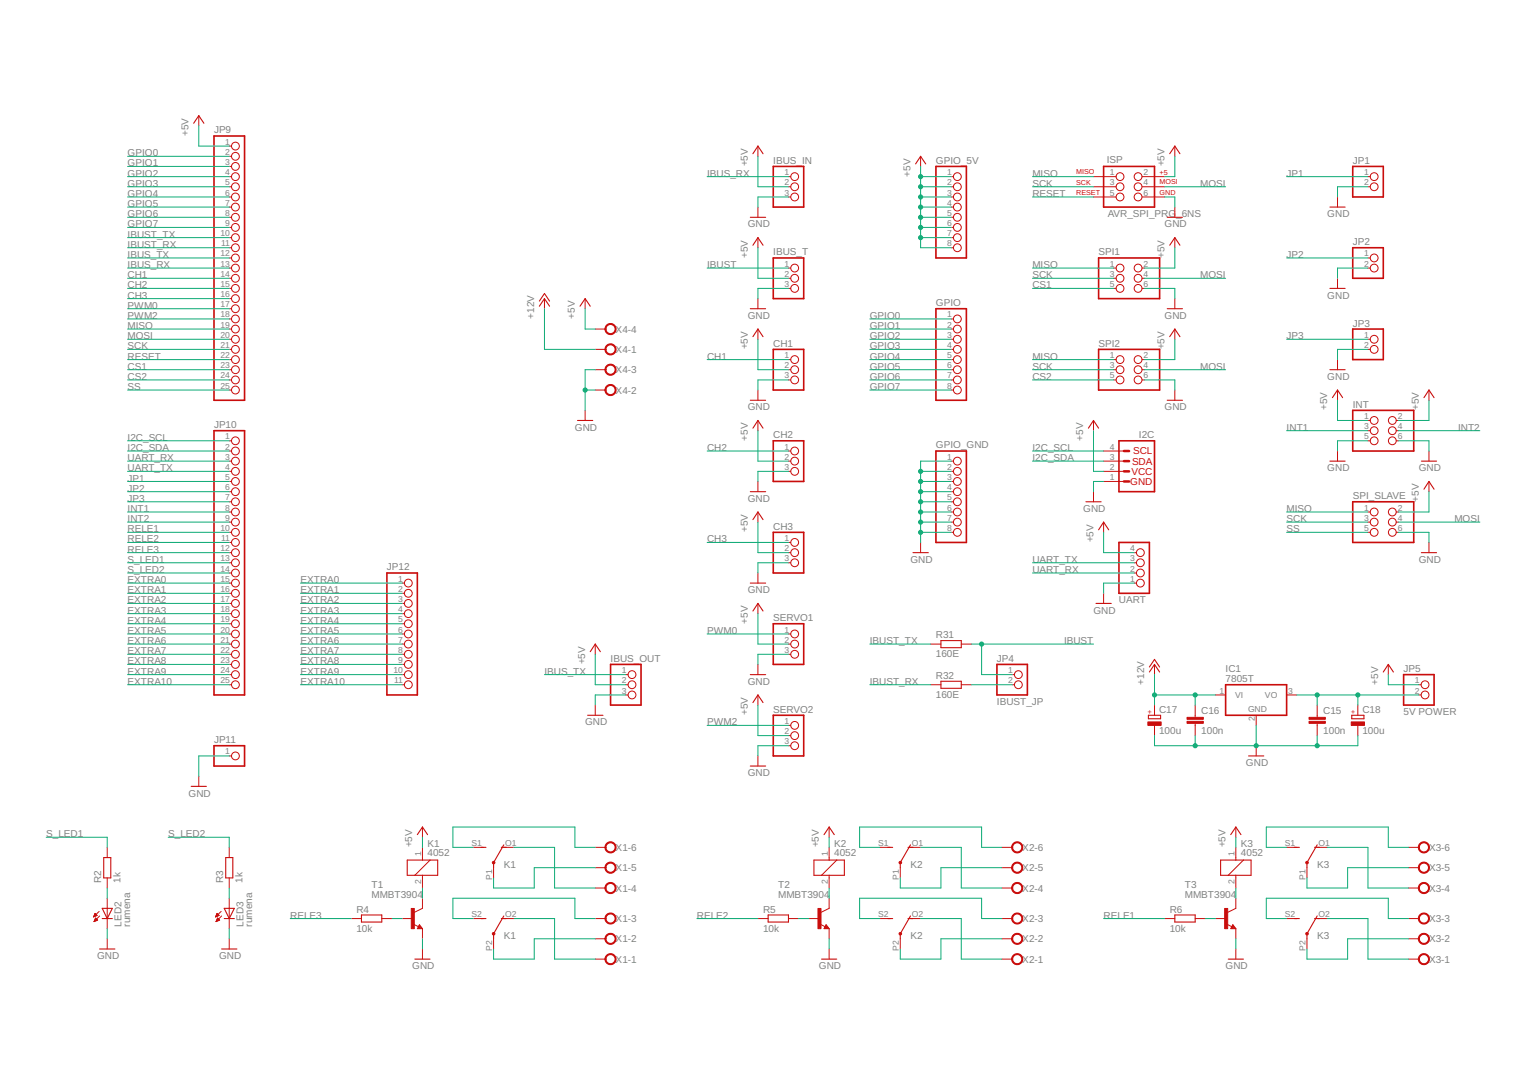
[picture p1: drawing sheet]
<svg xmlns="http://www.w3.org/2000/svg" width="297mm" height="210mm" viewBox="0 0 297 210" stroke-linecap="round" stroke-linejoin="round" font-family="sans-serif">
<g fill="none" stroke="#c90d0c" stroke-width=".32">
<path d="M41.7 26.5h5.9v51.4h-5.9zM150.5 32.4h5.9v7.9h-5.9zM182.2 32.4h5.9v17.8h-5.9zM214.8 32.4h9.9v7.9h-9.9zM263.3 32.4h6v6h-6zM150.5 50.2h5.9v7.9h-5.9zM213.8 50.2h11.9v7.9h-11.9zM263.3 48.2h6v6h-6zM150.5 68h5.9v7.9h-5.9zM182.2 60.1h5.9v17.8h-5.9zM213.8 68h11.9v7.9h-11.9zM263.3 64.1h6v5.9h-6z"/>
<path d="M263.3 79.9h11.9v7.9h-11.9zM41.7 83.9h5.9v51.4h-5.9zM150.5 85.8h5.9v7.9h-5.9zM182.2 87.8h5.9v17.8h-5.9zM217.8 85.8h6.9v9.9h-6.9zM263.3 97.7h11.9v7.9h-11.9zM75.3 111.6h5.9v23.7h-5.9zM150.5 103.7h5.9v7.9h-5.9zM217.8 105.6h5.9v9.9h-5.9zM118.9 129.4h5.9v7.9h-5.9zM150.5 121.5h5.9v7.9h-5.9zM150.5 139.3h5.9v7.9h-5.9z"/>
<path d="M194.1 129.4h5.9v5.9h-5.9zM238.6 133.3h11.8v6h-11.8zM273.2 131.4h5.9v5.9h-5.9zM41.7 145.2h5.9v4h-5.9z"/>
</g>
<g fill="none" stroke="#c90d0c" stroke-width=".19">
<path d="M38.7 22.5v2M44.6 34.4h.5M44.6 36.4h.5M44.6 38.4h.5M44.6 28.4h.5M44.6 30.4h.5M44.6 32.4h.5M147.5 28.4v2M153.5 34.4h.4M153.5 36.4h.4M153.5 38.4h.4M179.2 30.4v2"/>
<path d="M185.1 34.4h.5M185.1 36.4h.5M185.1 38.4h.5M212.9 34.4h4.3M212.9 36.4h4.3M212.9 38.4h4.3M222.3 34.4h4.4M222.3 36.4h4.4M222.3 38.4h4.4M228.7 28.4v2M260.3 38.4v1.9M266.3 34.4h.4"/>
<path d="M266.3 36.4h.4M44.6 52.2h.5M44.6 54.2h.5M44.6 56.2h.5M44.6 50.2h.5M44.6 40.3h.5M44.6 42.3h.5M44.6 44.3h.5M44.6 46.3h.5M44.6 48.2h.5M44.6 58.1h.5M106 58.1v2"/>
<path d="M113.9 58.1v2M147.5 40.3v2M147.5 46.3v1.9M147.5 58.1v2M153.5 52.2h.4M153.5 54.2h.4M153.5 56.2h.4M185.1 40.3h.5M185.1 42.3h.5M185.1 44.3h.5M185.1 46.3h.5M185.1 48.2h.5"/>
<path d="M216.8 52.2h.4M216.8 54.2h.4M216.8 56.2h.4M222.3 52.2h.4M222.3 54.2h.4M222.3 56.2h.4M228.7 40.3v2M228.7 46.3v1.9M228.7 58.1v2M260.3 54.2v2M266.3 52.2h.4M266.3 50.2h.4"/>
<path d="M44.6 70h.5M44.6 72h.5M44.6 74h.5M44.6 66.1h.5M44.6 68h.5M44.6 62.1h.5M44.6 64.1h.5M44.6 75.9h.5M44.6 60.1h.5M113.9 79.9v2M115.9 72h2M115.9 68h2"/>
<path d="M115.9 64.1h2M115.9 75.9h2M147.5 64.1v2M147.5 75.9v2M153.5 70h.4M153.5 72h.4M153.5 74h.4M185.1 70h.5M185.1 72h.5M185.1 74h.5M185.1 66.1h.5M185.1 68h.5"/>
<path d="M185.1 62.1h.5M185.1 64.1h.5M185.1 75.9h.5M216.8 70h.4M216.8 72h.4M216.8 74h.4M222.3 70h.4M222.3 72h.4M222.3 74h.4M228.7 64.1v2M228.7 75.9v2M260.3 70v2"/>
<path d="M260.3 75.9v2M266.3 66.1h.4M266.3 68h.4M278.2 75.9v2M44.6 93.7h.5M44.6 91.8h.5M44.6 89.8h.5M44.6 87.8h.5M44.6 95.7h.5M44.6 97.7h.5M44.6 99.7h.5M44.6 85.8h.5"/>
<path d="M147.5 81.9v2M147.5 93.7v2M147.5 99.7v2M153.5 91.8h.4M153.5 89.8h.4M153.5 87.8h.4M185.1 93.7h.5M185.1 91.8h.5M185.1 89.8h.5M185.1 95.7h.5M185.1 97.7h.5M185.1 99.7h.5"/>
<path d="M212.9 81.9v2M212.9 95.7v2M214.8 93.7h4M214.8 91.8h4M214.8 89.8h4M214.8 87.8h4M260.3 87.8v2M266.3 99.7h.4M266.3 81.9h.4M266.3 83.9h.4M266.3 85.8h.4M271.8 99.7h.4"/>
<path d="M271.8 81.9h.4M271.8 83.9h.4M271.8 85.8h.4M278.2 87.8v2M278.2 93.7v2M44.6 105.6h.5M44.6 107.6h.5M44.6 109.6h.5M44.6 113.5h.5M44.6 111.6h.5M44.6 101.7h.5M44.6 103.7h.5"/>
<path d="M44.6 115.5h.5M44.6 117.5h.5M44.6 119.5h.5M78.3 113.5h.4M78.3 115.5h.4M78.3 117.5h.4M78.3 119.5h.4M147.5 111.6v1.9M147.5 117.5v2M153.5 105.6h.4M153.5 107.6h.4M153.5 109.6h.4"/>
<path d="M179.2 105.6v2M185.1 101.7h.5M185.1 103.7h.5M214.8 101.7v2M214.8 115.5v2M220.8 107.6h.4M220.8 109.6h.4M220.8 113.5h.4M220.8 111.6h.4M266.3 101.7h.4M266.3 103.7h.4M271.8 101.7h.4"/>
<path d="M271.8 103.7h.4M278.2 105.6v2M44.6 123.4h.5M44.6 125.4h.5M44.6 127.4h.5M44.6 133.3h.5M44.6 131.4h.5M44.6 121.5h.5M44.6 129.4h.5M78.3 123.4h.4M78.3 125.4h.4M78.3 127.4h.4"/>
<path d="M78.3 133.3h.4M78.3 131.4h.4M78.3 121.5h.4M78.3 129.4h.4M115.9 125.4v2M115.9 137.3v2M121.8 133.3h.4M121.8 131.4h.4M121.8 135.3h.4M147.5 129.4v2M147.5 135.3v2M153.5 123.4h.4"/>
<path d="M153.5 125.4h.4M153.5 127.4h.4M181.2 125.4h2M181.2 133.3h2M187.1 125.4h2M187.1 133.3h2M197 133.3h.4M197 131.4h.4M224.7 129.4v2M224.7 137.3v2M232.6 137.3v2.4M236.6 135.3h2"/>
<path d="M244.5 139.3v1.9M250.4 135.3h2M256.4 137.3v2.4M264.3 137.3v2M270.2 129.4v2M276.2 133.3h.4M276.2 135.3h.4M38.7 151.2v1.9M44.6 147.2h.5M147.5 147.2v2M153.5 141.2h.4M153.5 143.2h.4"/>
<path d="M153.5 145.2h.4M224.7 141.2v2M232.6 140.8v2.4M244.5 145.2v2M256.4 140.8v2.4M264.3 141.2v2M18.2 178.5h.2M18.3 178.4h.3M18.3 178.3h.5M18.3 179.4h.1M18.4 178.2h.5M18.4 179.3h.1"/>
<path d="M18.4 178.1h.4M18.4 179.3h.3M18.4 179.2h.5M18.4 178h.3M18.5 177.9h.1M18.5 179.1h.4M18.5 177.9l-.3 .6M18.5 177.9l.4 .3-.7 .3M18.5 179h.4M18.5 178.9h.3M18.6 178.8h.1M18.6 178.8l.4 .4-.7 .3z"/>
<path d="M19.3 177.5l-1.1 1M19.4 178.4l-1.1 1.1M20.9 165v2M20.9 170.9v2M20.9 174.9v5.9M42 178.5h.1M42 178.4h.3M42.1 178.3h.4M42.1 179.4h.1M42.1 178.2h.5M42.1 179.3h.2M42.1 178.1h.4"/>
<path d="M42.1 179.3h.4M42.2 179.2h.5M42.2 178h.2M42.2 177.9h.2M42.2 179.1h.5M42.2 177.9h.1M42.2 179h.4M42.2 177.9l-.2 .6M42.2 177.9l.5 .3-.7 .3M42.3 178.9h.2M42.3 178.8h.1M42.4 178.8l.4 .4-.7 .3z"/>
<path d="M43.1 177.5l-1.1 1M43.1 178.4l-1 1.1M44.6 165v2M44.6 170.9v2M44.6 174.9v5.9M68.4 178.9h2M74.3 178.9h2M78.3 178.9h1.9M80.5 180l.9 .4M82.2 161v2M82.2 165v2.5M82.2 170.4v2.5"/>
<path d="M82.2 174.9v2l-1.6 .8M83.7 167.5l-2.9 2.9M92.1 178.9h2M92.1 165h2M96.1 169v1.9M98.1 178.9h1.9M98.1 165h1.9M115.9 178.9h2M115.9 165h2M115.9 172.9h2M115.9 169h2M147.5 178.9h2"/>
<path d="M153.5 178.9h1.9M157.4 178.9h2M159.7 180l.9 .4M161.4 161v2M161.4 165v2.5M161.4 170.4v2.5M161.4 174.9v2l-1.6 .8M162.9 167.5l-3 2.9M171.3 178.9h2M171.3 165h2M175.2 169v1.9M177.2 178.9h2"/>
<path d="M177.2 165h2M195 178.9h2M195 165h2M195 172.9h2M195 169h2M226.7 178.9h2M232.6 178.9h2M236.6 178.9h2M238.8 180l1 .4M240.6 161v2M240.6 165v2.5M240.6 170.4v2.5"/>
<path d="M240.6 174.9v2l-1.6 .8M242 167.5l-2.9 2.9M250.4 178.9h2M250.4 165h2M254.4 169v1.9M256.4 178.9h2M256.4 165h2M274.2 178.9h2M274.2 165h2M274.2 172.9h2M274.2 169h2M20.9 182.8v2"/>
<path d="M44.6 182.8v2M81.6 180l.6 .8h-1zM82.2 180.8v2M82.2 184.8v2M96.1 182.8v2M115.9 186.8h2M115.9 182.8h2M160.8 180l.6 .8h-1zM161.4 180.8v2M161.4 184.8v2M175.2 182.8v2M195 186.8h2"/>
<path d="M195 182.8h2M240 180l.6 .8h-1zM240.6 180.8v2M240.6 184.8v2M254.4 182.8v2M274.2 186.8h2M274.2 182.8h2"/>
<circle cx="45.8" cy="30.4" r=".76"/>
<circle cx="45.8" cy="28.4" r=".76"/>
<circle cx="45.8" cy="38.4" r=".76"/>
<circle cx="45.8" cy="32.4" r=".76"/>
<circle cx="45.8" cy="34.4" r=".76"/>
<circle cx="45.8" cy="36.4" r=".76"/>
<circle cx="154.7" cy="36.4" r=".76"/>
<circle cx="154.7" cy="34.4" r=".76"/>
<circle cx="154.7" cy="38.4" r=".76"/>
<circle cx="186.4" cy="34.4" r=".76"/>
<circle cx="186.4" cy="36.4" r=".76"/>
<circle cx="186.4" cy="38.4" r=".76"/>
<circle cx="218" cy="34.4" r=".76"/>
<circle cx="218" cy="38.4" r=".76"/>
<circle cx="218" cy="36.4" r=".76"/>
<circle cx="221.5" cy="34.4" r=".76"/>
<circle cx="221.5" cy="38.4" r=".76"/>
<circle cx="221.5" cy="36.4" r=".76"/>
<circle cx="267.5" cy="34.4" r=".76"/>
<circle cx="267.5" cy="36.4" r=".76"/>
<circle cx="45.8" cy="48.2" r=".76"/>
<circle cx="45.8" cy="44.3" r=".76"/>
<circle cx="45.8" cy="52.2" r=".76"/>
<circle cx="45.8" cy="50.2" r=".76"/>
<circle cx="45.8" cy="46.3" r=".76"/>
<circle cx="45.8" cy="56.2" r=".76"/>
<circle cx="45.8" cy="54.2" r=".76"/>
<circle cx="45.8" cy="58.1" r=".76"/>
<circle cx="45.8" cy="40.3" r=".76"/>
<circle cx="45.8" cy="42.3" r=".76"/>
<circle cx="154.7" cy="56.2" r=".76"/>
<circle cx="154.7" cy="52.2" r=".76"/>
<circle cx="154.7" cy="54.2" r=".76"/>
<circle cx="186.4" cy="46.3" r=".76"/>
<circle cx="186.4" cy="44.3" r=".76"/>
<circle cx="186.4" cy="48.2" r=".76"/>
<circle cx="186.4" cy="40.3" r=".76"/>
<circle cx="186.4" cy="42.3" r=".76"/>
<circle cx="218" cy="52.2" r=".76"/>
<circle cx="218" cy="54.2" r=".76"/>
<circle cx="218" cy="56.2" r=".76"/>
<circle cx="221.5" cy="56.2" r=".76"/>
<circle cx="221.5" cy="52.2" r=".76"/>
<circle cx="221.5" cy="54.2" r=".76"/>
<circle cx="267.5" cy="52.2" r=".76"/>
<circle cx="267.5" cy="50.2" r=".76"/>
<circle cx="45.8" cy="68" r=".76"/>
<circle cx="45.8" cy="74" r=".76"/>
<circle cx="45.8" cy="62.1" r=".76"/>
<circle cx="45.8" cy="75.9" r=".76"/>
<circle cx="45.8" cy="60.1" r=".76"/>
<circle cx="45.8" cy="72" r=".76"/>
<circle cx="45.8" cy="64.1" r=".76"/>
<circle cx="45.8" cy="66.1" r=".76"/>
<circle cx="45.8" cy="70" r=".76"/>
<circle cx="154.7" cy="70" r=".76"/>
<circle cx="154.7" cy="72" r=".76"/>
<circle cx="154.7" cy="74" r=".76"/>
<circle cx="186.4" cy="66.1" r=".76"/>
<circle cx="186.4" cy="75.9" r=".76"/>
<circle cx="186.4" cy="68" r=".76"/>
<circle cx="186.4" cy="74" r=".76"/>
<circle cx="186.4" cy="64.1" r=".76"/>
<circle cx="186.4" cy="70" r=".76"/>
<circle cx="186.4" cy="62.1" r=".76"/>
<circle cx="186.4" cy="72" r=".76"/>
<circle cx="218" cy="74" r=".76"/>
<circle cx="218" cy="70" r=".76"/>
<circle cx="218" cy="72" r=".76"/>
<circle cx="221.5" cy="74" r=".76"/>
<circle cx="221.5" cy="70" r=".76"/>
<circle cx="221.5" cy="72" r=".76"/>
<circle cx="267.5" cy="68" r=".76"/>
<circle cx="267.5" cy="66.1" r=".76"/>
<circle cx="45.8" cy="99.7" r=".76"/>
<circle cx="45.8" cy="91.8" r=".76"/>
<circle cx="45.8" cy="95.7" r=".76"/>
<circle cx="45.8" cy="97.7" r=".76"/>
<circle cx="45.8" cy="85.8" r=".76"/>
<circle cx="45.8" cy="93.7" r=".76"/>
<circle cx="45.8" cy="89.8" r=".76"/>
<circle cx="45.8" cy="87.8" r=".76"/>
<circle cx="154.7" cy="89.8" r=".76"/>
<circle cx="154.7" cy="87.8" r=".76"/>
<circle cx="154.7" cy="91.8" r=".76"/>
<circle cx="186.4" cy="97.7" r=".76"/>
<circle cx="186.4" cy="91.8" r=".76"/>
<circle cx="186.4" cy="89.8" r=".76"/>
<circle cx="186.4" cy="95.7" r=".76"/>
<circle cx="186.4" cy="93.7" r=".76"/>
<circle cx="186.4" cy="99.7" r=".76"/>
<circle cx="267.5" cy="99.7" r=".76"/>
<circle cx="267.5" cy="85.8" r=".76"/>
<circle cx="267.5" cy="81.9" r=".76"/>
<circle cx="267.5" cy="83.9" r=".76"/>
<circle cx="271" cy="81.9" r=".76"/>
<circle cx="271" cy="85.8" r=".76"/>
<circle cx="271" cy="99.7" r=".76"/>
<circle cx="271" cy="83.9" r=".76"/>
<circle cx="45.8" cy="109.6" r=".76"/>
<circle cx="45.8" cy="107.6" r=".76"/>
<circle cx="45.8" cy="101.7" r=".76"/>
<circle cx="45.8" cy="105.6" r=".76"/>
<circle cx="45.8" cy="117.5" r=".76"/>
<circle cx="45.8" cy="111.6" r=".76"/>
<circle cx="45.8" cy="113.5" r=".76"/>
<circle cx="45.8" cy="103.7" r=".76"/>
<circle cx="45.8" cy="115.5" r=".76"/>
<circle cx="45.8" cy="119.5" r=".76"/>
<circle cx="79.5" cy="115.5" r=".76"/>
<circle cx="79.5" cy="113.5" r=".76"/>
<circle cx="79.5" cy="117.5" r=".76"/>
<circle cx="79.5" cy="119.5" r=".76"/>
<circle cx="154.7" cy="109.6" r=".76"/>
<circle cx="154.7" cy="107.6" r=".76"/>
<circle cx="154.7" cy="105.6" r=".76"/>
<circle cx="186.4" cy="103.7" r=".76"/>
<circle cx="186.4" cy="101.7" r=".76"/>
<circle cx="222" cy="113.5" r=".76"/>
<circle cx="222" cy="109.6" r=".76"/>
<circle cx="222" cy="107.6" r=".76"/>
<circle cx="222" cy="111.6" r=".76"/>
<circle cx="267.5" cy="103.7" r=".76"/>
<circle cx="267.5" cy="101.7" r=".76"/>
<circle cx="271" cy="103.7" r=".76"/>
<circle cx="271" cy="101.7" r=".76"/>
<circle cx="45.8" cy="125.4" r=".76"/>
<circle cx="45.8" cy="121.5" r=".76"/>
<circle cx="45.8" cy="129.4" r=".76"/>
<circle cx="45.8" cy="123.4" r=".76"/>
<circle cx="45.8" cy="127.4" r=".76"/>
<circle cx="45.8" cy="131.4" r=".76"/>
<circle cx="45.8" cy="133.3" r=".76"/>
<circle cx="79.5" cy="129.4" r=".76"/>
<circle cx="79.5" cy="131.4" r=".76"/>
<circle cx="79.5" cy="121.5" r=".76"/>
<circle cx="79.5" cy="127.4" r=".76"/>
<circle cx="79.5" cy="123.4" r=".76"/>
<circle cx="79.5" cy="125.4" r=".76"/>
<circle cx="79.5" cy="133.3" r=".76"/>
<circle cx="123" cy="135.3" r=".76"/>
<circle cx="123" cy="131.4" r=".76"/>
<circle cx="123" cy="133.3" r=".76"/>
<circle cx="154.7" cy="127.4" r=".76"/>
<circle cx="154.7" cy="125.4" r=".76"/>
<circle cx="154.7" cy="123.4" r=".76"/>
<circle cx="198.2" cy="131.4" r=".76"/>
<circle cx="198.2" cy="133.3" r=".76"/>
<circle cx="277.4" cy="133.3" r=".76"/>
<circle cx="277.4" cy="135.3" r=".76"/>
<circle cx="45.8" cy="147.2" r=".76"/>
<circle cx="154.7" cy="141.2" r=".76"/>
<circle cx="154.7" cy="143.2" r=".76"/>
<circle cx="154.7" cy="145.2" r=".76"/>
</g>
<path d="M218.8 89.8h1M218.8 91.8h1M218.8 93.7h1M218.8 87.8h1" fill="none" stroke="#c90d0c" stroke-width=".49"/>
<g fill="none" stroke="#c90d0c" stroke-width=".21">
<path d="M37.7 24l1-1.5 1 1.5M146.6 29.9l.9-1.5 1 1.5M178.2 31.9l1-1.5 1 1.5M227.7 29.9l1-1.5 1 1.5M105 59.6l1-1.5 1 1.5M105 58.6l1-1.5 1 1.5M112.9 59.6l1-1.5 1 1.5M146 42.3h3M146.6 47.8l.9-1.5 1 1.5M227.2 42.3h3M227.7 47.8l1-1.5 1 1.5M258.9 40.3h2.9"/>
<path d="M258.9 56.2h2.9M146 60.1h3M146 77.9h3M146.6 65.6l.9-1.5 1 1.5M227.2 60.1h3M227.2 77.9h3M227.7 65.6l1-1.5 1 1.5M258.9 72h2.9M259.4 77.4l.9-1.5 1 1.5M277.2 77.4l1-1.5 .9 1.5M112.4 81.9h3M146 95.7h3"/>
<path d="M146.6 83.4l.9-1.5 1 1.5M211.4 97.7h2.9M211.9 83.4l1-1.5 .9 1.5M258.9 89.8h2.9M276.7 89.8h2.9M277.2 95.2l1-1.5 .9 1.5M146 113.5h3M146.6 101.2l.9-1.5 1 1.5M146.6 119l.9-1.5 1 1.5M177.7 107.6h3M213.3 117.5h3M213.8 103.2l1-1.5 1 1.5"/>
<path d="M276.7 107.6h2.9M114.4 139.3h3M114.9 126.9l1-1.5 1 1.5M146 131.4h3M146.6 136.8l.9-1.5 1 1.5M183.2 124.7h3.9v1.4h-3.9zM183.2 132.7h3.9v1.3h-3.9zM223.5 139.3h2.4v.7h-2.4zM223.7 130.9l1-1.5 1 1.5M223.7 129.9l1-1.5 1 1.5M263.1 139.3h2.4v.7h-2.4zM269.3 130.9l.9-1.5 1 1.5"/>
<path d="M37.2 153.1h3M146 149.2h3M243 147.2h3M19.9 176.9h2l-1 2zM19.9 178.9h2M20.2 167h1.4v3.9h-1.4zM43.6 178.9h2M43.6 176.9h2l-1 2zM43.9 167h1.4v3.9h-1.4zM70.4 178.2h3.9v1.3h-3.9zM79.3 167.5h5.9v2.9h-5.9zM81.2 162.5l1-1.5 1 1.5"/>
<path d="M93.6 178.9h1M93.6 165h1M97.6 178.9h1M97.6 165h1M98.1 164.5l-2 3.5v1M98.1 178.4l-2 3.4v1M149.5 178.2h4v1.3h-4zM158.4 167.5h6v2.9h-6zM160.4 162.5l1-1.5 1 1.5M172.8 178.9h1M172.8 165h1M176.7 178.9h1"/>
<path d="M176.7 165h1M177.2 164.5l-2 3.5v1M177.2 178.4l-2 3.4v1M228.7 178.2h3.9v1.3h-3.9zM237.6 167.5h5.9v2.9h-5.9zM239.6 162.5l1-1.5 1 1.5M251.9 178.9h1M251.9 165h1M255.9 178.9h1M255.9 165h1M256.4 164.5l-2 3.5v1M256.4 178.4l-2 3.4v1"/>
<path d="M19.4 184.8h3M43.1 184.8h3M80.8 186.8h2.9M81.6 180.4l.1 .2h-.3l.2-.4 .4 .5h-.6M159.9 186.8h3M160.8 180.4l.1 .2h-.3l.2-.4 .4 .5h-.6M239.1 186.8h2.9M240 180.4l.1 .2h-.3l.2-.4 .4 .5h-.6"/>
</g>
<g fill="#c90d0c" stroke="#c90d0c" stroke-width=".19">
<path d="M95.9 167.8h.4v.3h-.4z" fill-rule="evenodd"/>
<path d="M95.9 181.6h.4v.4h-.4z" fill-rule="evenodd"/>
<path d="M175.1 167.8h.3v.3h-.3z" fill-rule="evenodd"/>
<path d="M175.1 181.6h.3v.4h-.3z" fill-rule="evenodd"/>
<path d="M254.2 167.8h.4v.3h-.4z" fill-rule="evenodd"/>
<path d="M254.2 181.6h.4v.4h-.4z" fill-rule="evenodd"/>
<path d="M118.1 185.9a1.09 1.09 0 0 1 1.7 .4 1.09 1.09 0 0 1-.7 1.5 1.09 1.09 0 0 1-1.3-1h.2a.89 .89 0 0 1 1.3-.8 .89 .89 0 0 1 .1 1.5 .89 .89 0 0 1-1.4-.5v-.2h-.2z" fill-rule="evenodd"/>
<path d="M118.1 182a1.09 1.09 0 0 1 1.7 .3 1.09 1.09 0 0 1-.7 1.6 1.09 1.09 0 0 1-1.3-1.1h.2a.89 .89 0 0 1 1.3-.7 .89 .89 0 0 1 .1 1.5 .89 .89 0 0 1-1.4-.6v-.2h-.2z" fill-rule="evenodd"/>
<path d="M118.1 178a1.09 1.09 0 0 1 1.7 .4 1.09 1.09 0 0 1-.7 1.5 1.09 1.09 0 0 1-1.3-1h.2a.89 .89 0 0 1 1.3-.8 .89 .89 0 0 1 .1 1.5 .89 .89 0 0 1-1.4-.5v-.2h-.2v-.4z" fill-rule="evenodd"/>
<path d="M118.1 172.1a1.09 1.09 0 0 1 1.7 .3 1.09 1.09 0 0 1-.7 1.6 1.09 1.09 0 0 1-1.3-1.1h.2a.9 .9 0 0 1 1.3-.7 .9 .9 0 0 1 .1 1.5 .9 .9 0 0 1-1.4-.5v-.3h-.2z" fill-rule="evenodd"/>
<path d="M118.1 168.1a1.09 1.09 0 0 1 1.7 .4 1.09 1.09 0 0 1-.7 1.5 1.09 1.09 0 0 1-1.3-1h.2a.9 .9 0 0 1 1.3-.8 .9 .9 0 0 1 .1 1.5 .9 .9 0 0 1-1.4-.5v-.2h-.2z" fill-rule="evenodd"/>
<path d="M118.1 164.2a1.09 1.09 0 0 1 1.7 .3 1.09 1.09 0 0 1-.7 1.6 1.09 1.09 0 0 1-1.3-1.1h.2a.9 .9 0 0 1 1.3-.7 .9 .9 0 0 1 .1 1.5 .9 .9 0 0 1-1.4-.6v-.2h-.2z" fill-rule="evenodd"/>
<path d="M197.3 185.9a1.09 1.09 0 0 1 1.7 .4 1.09 1.09 0 0 1-.8 1.5 1.09 1.09 0 0 1-1.3-1h.2a.89 .89 0 0 1 1.3-.8 .89 .89 0 0 1 .2 1.5 .89 .89 0 0 1-1.5-.5v-.2h-.2z" fill-rule="evenodd"/>
<path d="M197.3 182a1.09 1.09 0 0 1 1.7 .3 1.09 1.09 0 0 1-.8 1.6 1.09 1.09 0 0 1-1.3-1.1h.2a.89 .89 0 0 1 1.3-.7 .89 .89 0 0 1 .2 1.5 .89 .89 0 0 1-1.5-.6v-.2h-.2z" fill-rule="evenodd"/>
<path d="M197.3 178a1.09 1.09 0 0 1 1.7 .4 1.09 1.09 0 0 1-.7 1.5 1.09 1.09 0 0 1-1.4-1h.2a.89 .89 0 0 1 1.3-.8 .89 .89 0 0 1 .2 1.5 .89 .89 0 0 1-1.5-.5v-.2h-.2l.1-.4z" fill-rule="evenodd"/>
<path d="M197.3 172.1a1.09 1.09 0 0 1 1.7 .3 1.09 1.09 0 0 1-.7 1.6 1.09 1.09 0 0 1-1.4-1.1h.2a.9 .9 0 0 1 1.3-.7 .9 .9 0 0 1 .2 1.5 .9 .9 0 0 1-1.5-.5v-.3h-.2z" fill-rule="evenodd"/>
<path d="M197.3 168.1a1.09 1.09 0 0 1 1.7 .4 1.09 1.09 0 0 1-.7 1.5 1.09 1.09 0 0 1-1.4-1h.2a.9 .9 0 0 1 1.3-.8 .9 .9 0 0 1 .2 1.5 .9 .9 0 0 1-1.5-.5v-.2h-.2z" fill-rule="evenodd"/>
<path d="M197.3 164.2a1.09 1.09 0 0 1 1.7 .3 1.09 1.09 0 0 1-.7 1.6 1.09 1.09 0 0 1-1.4-1.1h.2a.9 .9 0 0 1 1.3-.7 .9 .9 0 0 1 .2 1.5 .9 .9 0 0 1-1.5-.6v-.2h-.2z" fill-rule="evenodd"/>
<path d="M276.5 185.9a1.09 1.09 0 0 1 1.6 .4 1.09 1.09 0 0 1-.7 1.5 1.09 1.09 0 0 1-1.3-1h.2a.89 .89 0 0 1 1.3-.8 .89 .89 0 0 1 .1 1.5 .89 .89 0 0 1-1.4-.5v-.2h-.2z" fill-rule="evenodd"/>
<path d="M276.5 182a1.09 1.09 0 0 1 1.6 .3 1.09 1.09 0 0 1-.7 1.6 1.09 1.09 0 0 1-1.3-1.1h.2a.89 .89 0 0 1 1.3-.7 .89 .89 0 0 1 .1 1.5 .89 .89 0 0 1-1.4-.6v-.2h-.2z" fill-rule="evenodd"/>
<path d="M276.5 178a1.09 1.09 0 0 1 1.6 .4 1.09 1.09 0 0 1-.7 1.5 1.09 1.09 0 0 1-1.3-1h.2a.89 .89 0 0 1 1.3-.8 .89 .89 0 0 1 .1 1.5 .89 .89 0 0 1-1.4-.5v-.2h-.2v-.4z" fill-rule="evenodd"/>
<path d="M276.5 172.1a1.09 1.09 0 0 1 1.6 .3 1.09 1.09 0 0 1-.7 1.6 1.09 1.09 0 0 1-1.3-1.1h.2a.9 .9 0 0 1 1.3-.7 .9 .9 0 0 1 .1 1.5 .9 .9 0 0 1-1.4-.5v-.3h-.2z" fill-rule="evenodd"/>
<path d="M276.5 168.1a1.09 1.09 0 0 1 1.6 .4 1.09 1.09 0 0 1-.7 1.5 1.09 1.09 0 0 1-1.3-1h.2a.9 .9 0 0 1 1.3-.8 .9 .9 0 0 1 .1 1.5 .9 .9 0 0 1-1.4-.5v-.2h-.2z" fill-rule="evenodd"/>
<path d="M276.5 164.2a1.09 1.09 0 0 1 1.6 .3 1.09 1.09 0 0 1-.7 1.6 1.09 1.09 0 0 1-1.3-1.1h.2a.9 .9 0 0 1 1.3-.7 .9 .9 0 0 1 .1 1.5 .9 .9 0 0 1-1.4-.6v-.2h-.2z" fill-rule="evenodd"/>
<path d="M118.1 67.2a1.09 1.09 0 0 1 1.7 .3 1.09 1.09 0 0 1-.7 1.6 1.09 1.09 0 0 1-1.3-1.1h.2a.9 .9 0 0 1 1.3-.7 .9 .9 0 0 1 .1 1.5 .9 .9 0 0 1-1.4-.5v-.3h-.2z" fill-rule="evenodd"/>
<path d="M118.1 75.1a1.09 1.09 0 0 1 1.7 .4 1.09 1.09 0 0 1-.7 1.5 1.09 1.09 0 0 1-1.3-1.1h.2a.9 .9 0 0 1 1.3-.7 .9 .9 0 0 1 .1 1.5 .9 .9 0 0 1-1.4-.5v-.3h-.2z" fill-rule="evenodd"/>
<path d="M118.1 71.2a1.09 1.09 0 0 1 1.7 .3 1.09 1.09 0 0 1-.7 1.6 1.09 1.09 0 0 1-1.3-1.1h.2a.9 .9 0 0 1 1.3-.8 .9 .9 0 0 1 .1 1.6 .9 .9 0 0 1-1.4-.6v-.2h-.2z" fill-rule="evenodd"/>
<path d="M118.1 63.2a1.09 1.09 0 0 1 1.7 .4 1.09 1.09 0 0 1-.7 1.5 1.09 1.09 0 0 1-1.3-1h.2a.9 .9 0 0 1 1.3-.8 .9 .9 0 0 1 .1 1.5 .9 .9 0 0 1-1.4-.5v-.2h-.2z" fill-rule="evenodd"/>
</g>
<g fill="#c90d0c" stroke="#c90d0c" stroke-width=".19">
<path d="M80.1 176.9h.5v3.9h-.5z"/>
<path d="M159.2 176.9h.6v3.9h-.6z"/>
<path d="M238.4 176.9h.6v3.9h-.6z"/>
<path d="M254.8 140.5h3.2v.3h-3.2z"/>
<path d="M254.8 139.7h3.2v.4h-3.2z"/>
<path d="M231.1 140.5h3.1v.3h-3.1z"/>
<path d="M231.1 139.7h3.1v.4h-3.1z"/>
<path d="M223.4 140.6h2.6v.6h-2.6z"/>
<path d="M263 140.6h2.6v.6h-2.6z"/>
</g>
<g fill="none" stroke="#0dab76" stroke-width=".19">
<path d="M24.8 38.4h19.8M24.8 36.4h19.8M24.8 34.4h19.8M24.8 32.4h19.8M24.8 30.4h19.8M38.7 24.5v3.9h5.9M137.6 34.4h15.9M147.5 30.4v6h6M153.5 38.4h-6v1.9M179.2 32.4v15.8h5.9M179.2 38.4h5.9M179.2 36.4h5.9"/>
<path d="M179.2 34.4h5.9M201 38.4h11.9M201 36.4h11.9M201 34.4h11.9M226.7 38.4h2v1.9M226.7 36.4h11.9M228.7 30.4v4h-2M250.4 34.4h15.9M266.3 36.4h-6v2M24.8 56.2h19.8M24.8 54.2h19.8M24.8 50.2h19.8"/>
<path d="M24.8 46.3h19.8M24.8 48.2h19.8M24.8 44.3h19.8M24.8 42.3h19.8M24.8 40.3h19.8M24.8 52.2h19.8M24.8 58.1h19.8M137.6 52.2h15.9M147.5 48.2v6h6M153.5 56.2h-6v1.9M179.2 46.3h5.9M179.2 44.3h5.9"/>
<path d="M179.2 42.3h5.9M179.2 40.3h5.9M201 56.2h15.8M201 54.2h15.8M201 52.2h15.8M222.7 56.2h6v1.9M222.7 54.2h15.9M228.7 48.2v4h-6M250.4 50.2h15.9M266.3 52.2h-6v2M24.8 66.1h19.8M24.8 70h19.8"/>
<path d="M24.8 62.1h19.8M24.8 75.9h19.8M24.8 74h19.8M24.8 72h19.8M24.8 68h19.8M24.8 64.1h19.8M24.8 60.1h19.8M106 60.1v7.9h9.9M113.9 75.9h2M113.9 60.1v4h2M115.9 72h-2v7.9M137.6 70h15.9"/>
<path d="M147.5 66.1v5.9h6M153.5 74h-6v1.9M169.3 66.1h15.8M169.3 70h15.8M169.3 62.1h15.8M169.3 75.9h15.8M169.3 74h15.8M169.3 72h15.8M169.3 68h15.8M169.3 64.1h15.8M201 70h15.8M201 74h15.8"/>
<path d="M201 72h15.8M222.7 74h6v1.9M222.7 72h15.9M228.7 66.1v3.9h-6M250.4 66.1h15.9M260.3 77.9v4h6M266.3 68h-6v2M278.2 77.9v4h-6M24.8 97.7h19.8M24.8 87.8h19.8M24.8 95.7h19.8M24.8 99.7h19.8"/>
<path d="M24.8 89.8h19.8M24.8 85.8h19.8M24.8 93.7h19.8M24.8 91.8h19.8M137.6 87.8h15.9M147.5 83.9v5.9h6M153.5 91.8h-6v1.9M179.2 97.7h5.9M179.2 95.7h5.9M179.2 99.7h5.9M179.2 93.7h5.9M179.2 91.8h5.9"/>
<path d="M185.1 89.8h-5.9v15.8M201 87.8h13.8M201 89.8h13.8M212.9 83.9v7.9h1.9M214.8 93.7h-1.9v2M250.4 99.7h15.9M250.4 83.9h15.9M266.3 85.8h-6v2M272.2 85.8h6v2M272.2 83.9h15.9M278.2 95.7v4h-6M24.8 111.6h19.8"/>
<path d="M24.8 101.7h19.8M24.8 103.7h19.8M24.8 107.6h19.8M24.8 105.6h19.8M24.8 109.6h19.8M24.8 113.5h19.8M24.8 115.5h19.8M24.8 117.5h19.8M24.8 119.5h19.8M58.5 113.5h19.8M58.5 115.5h19.8M58.5 117.5h19.8"/>
<path d="M58.5 119.5h19.8M137.6 105.6h15.9M147.5 119.5v5.9h6M147.5 101.7v5.9h6M153.5 109.6h-6v2M179.2 101.7h5.9M179.2 103.7h5.9M201 111.6h19.8M201 109.6h19.8M214.8 103.7v3.9h6M220.8 113.5h-6v2M250.4 101.7h15.9"/>
<path d="M250.4 103.7h15.9M272.2 101.7h15.9M272.2 103.7h6v1.9M24.8 125.4h19.8M24.8 133.3h19.8M24.8 131.4h19.8M24.8 123.4h19.8M24.8 127.4h19.8M24.8 121.5h19.8M24.8 129.4h19.8M58.5 125.4h19.8M58.5 133.3h19.8"/>
<path d="M58.5 131.4h19.8M58.5 123.4h19.8M58.5 127.4h19.8M58.5 121.5h19.8M58.5 129.4h19.8M106 131.4h15.8M115.9 127.4v5.9h5.9M121.8 135.3h-5.9v2M137.6 123.4h15.9M147.5 137.3v5.9h6M153.5 127.4h-6v2M169.3 125.4h11.9"/>
<path d="M169.3 133.3h11.9M189.1 125.4h23.8M189.1 133.3h7.9M191.1 125.4v6h5.9M224.7 135.3h11.9M224.7 131.4v5.9M232.6 135.3v2M252.4 135.3h23.8M256.4 135.3v2M264.3 135.3v2M270.2 131.4v1.9h6M44.6 147.2h-5.9v4"/>
<path d="M137.6 141.2h15.9M153.5 145.2h-6v2M224.7 143.2v2h39.6v-2M232.6 143.2v2M244.5 141.2v4M256.4 143.2v2M9 163h11.9v2M20.9 172.9v2M32.7 163h11.9v2M44.6 172.9v2M56.5 178.9h11.9M76.3 178.9h2"/>
<path d="M82.2 163v2M82.2 172.9v2M92.1 178.9h-3.9v-4h23.7v4h4M92.1 165h-3.9v-4h23.7v4h4M100 178.9h7.9v7.9h8M100 165h7.9v7.9h8M115.9 169h-11.9v3.9h-7.9v-2M135.7 178.9h11.8M155.4 178.9h2M161.4 163v2M161.4 172.9v2M171.3 178.9h-4v-4h23.8v4h3.9"/>
<path d="M171.3 165h-4v-4h23.8v4h3.9M179.2 178.9h7.9v7.9h7.9M179.2 165h7.9v7.9h7.9M195 169h-11.8v3.9h-8v-2M214.8 178.9h11.9M234.6 178.9h2M240.6 163v2M240.6 172.9v2M250.4 178.9h-3.9v-4h23.7v4h4M250.4 165h-3.9v-4h23.7v4h4M258.4 178.9h7.9v7.9h7.9M258.4 165h7.9v7.9h7.9"/>
<path d="M274.2 169h-11.9v3.9h-7.9v-2M20.9 180.8v2M44.6 180.8v2M82.2 182.8v2M115.9 182.8h-11.9v4h-7.9v-2M161.4 182.8v2M195 182.8h-11.8v4h-8v-2M240.6 182.8v2M274.2 182.8h-11.9v4h-7.9v-2"/>
</g>
<g fill="#0dab76" stroke="#0dab76" stroke-width=".19">
<circle cx="179.2" cy="103.7" r=".4"/>
<circle cx="179.2" cy="101.7" r=".4"/>
<circle cx="179.2" cy="99.7" r=".4"/>
<circle cx="179.2" cy="97.7" r=".4"/>
<circle cx="179.2" cy="95.7" r=".4"/>
<circle cx="179.2" cy="93.7" r=".4"/>
<circle cx="179.2" cy="91.8" r=".4"/>
<circle cx="113.9" cy="75.9" r=".4"/>
<circle cx="232.6" cy="145.2" r=".4"/>
<circle cx="244.5" cy="145.2" r=".4"/>
<circle cx="256.4" cy="145.2" r=".4"/>
<circle cx="179.2" cy="34.4" r=".4"/>
<circle cx="179.2" cy="36.4" r=".4"/>
<circle cx="179.2" cy="38.4" r=".4"/>
<circle cx="179.2" cy="40.3" r=".4"/>
<circle cx="179.2" cy="42.3" r=".4"/>
<circle cx="179.2" cy="44.3" r=".4"/>
<circle cx="179.2" cy="46.3" r=".4"/>
<circle cx="191.1" cy="125.4" r=".4"/>
<circle cx="224.7" cy="135.3" r=".4"/>
<circle cx="232.6" cy="135.3" r=".4"/>
<circle cx="256.4" cy="135.3" r=".4"/>
<circle cx="264.3" cy="135.3" r=".4"/>
</g>
<g font-size="1.9" fill="#808080">
<text x="36.7" y="26.5" transform="rotate(-90 36.7 26.5)">+5V</text>
<text x="41.7" y="26">JP9</text>
<text x="24.8" y="34.4">GPIO2</text>
<text x="24.8" y="32.4">GPIO1</text>
<text x="24.8" y="30.4">GPIO0</text>
<text x="137.6" y="34.4">IBUS_RX</text>
<text x="145.6" y="32.4" transform="rotate(-90 145.6 32.4)">+5V</text>
<text x="150.5" y="31.9">IBUS_IN</text>
<text x="177.2" y="34.4" transform="rotate(-90 177.2 34.4)">+5V</text>
<text x="182.2" y="31.9">GPIO_5V</text>
<text x="201" y="34.4">MISO</text>
<text x="215.4" y="31.8">ISP</text>
<text x="226.7" y="32.4" transform="rotate(-90 226.7 32.4)">+5V</text>
<text x="250.5" y="34.4">JP1</text>
<text x="263.3" y="31.9">JP1</text>
<text x="24.8" y="40.3">GPIO5</text>
<text x="24.8" y="38.3">GPIO4</text>
<text x="24.8" y="36.4">GPIO3</text>
<text x="201" y="36.4">SCK</text>
<text x="201" y="38.3">RESET</text>
<text x="233.6" y="36.4">MOSI</text>
<text x="24.8" y="46.3">IBUST_TX</text>
<text x="24.8" y="44.3">GPIO7</text>
<text x="24.8" y="42.3">GPIO6</text>
<text x="145.6" y="44.3">GND</text>
<text x="215.6" y="42.3">AVR_SPI_PRG_6NS</text>
<text x="226.7" y="44.3">GND</text>
<text x="258.4" y="42.3">GND</text>
<text x="263.3" y="47.7">JP2</text>
<text x="24.8" y="48.2">IBUST_RX</text>
<text x="24.8" y="50.2">IBUS_TX</text>
<text x="24.8" y="52.2">IBUS_RX</text>
<text x="137.6" y="52.2">IBUST</text>
<text x="145.6" y="50.2" transform="rotate(-90 145.6 50.2)">+5V</text>
<text x="150.5" y="49.7">IBUS_T</text>
<text x="201" y="52.2">MISO</text>
<text x="213.8" y="49.7">SPI1</text>
<text x="226.7" y="50.2" transform="rotate(-90 226.7 50.2)">+5V</text>
<text x="250.5" y="50.2">JP2</text>
<text x="24.8" y="56.2">CH2</text>
<text x="24.8" y="54.2">CH1</text>
<text x="24.8" y="58.1">CH3</text>
<text x="182.2" y="59.6">GPIO</text>
<text x="201" y="54.2">SCK</text>
<text x="201" y="56.2">CS1</text>
<text x="233.6" y="54.2">MOSI</text>
<text x="258.4" y="58.1">GND</text>
<text x="24.8" y="62.1">PWM2</text>
<text x="24.8" y="64.1">MISO</text>
<text x="24.8" y="60.1">PWM0</text>
<text x="104" y="62.1" transform="rotate(-90 104 62.1)">+12V</text>
<text x="111.9" y="62.1" transform="rotate(-90 111.9 62.1)">+5V</text>
<text x="119.8" y="64.8">X4-4</text>
<text x="145.6" y="62.1">GND</text>
<text x="169.3" y="64.1">GPIO1</text>
<text x="169.3" y="62.1">GPIO0</text>
<text x="226.7" y="62.1">GND</text>
<text x="263.3" y="63.6">JP3</text>
<text x="24.8" y="66.1">MOSI</text>
<text x="24.8" y="68">SCK</text>
<text x="24.8" y="72">CS1</text>
<text x="24.8" y="70">RESET</text>
<text x="119.8" y="68.7">X4-1</text>
<text x="137.6" y="70">CH1</text>
<text x="145.6" y="68" transform="rotate(-90 145.6 68)">+5V</text>
<text x="150.5" y="67.5">CH1</text>
<text x="169.3" y="72">GPIO5</text>
<text x="169.3" y="70">GPIO4</text>
<text x="169.3" y="68">GPIO3</text>
<text x="169.3" y="66.1">GPIO2</text>
<text x="201" y="70">MISO</text>
<text x="201" y="72">SCK</text>
<text x="213.8" y="67.5">SPI2</text>
<text x="226.7" y="68" transform="rotate(-90 226.7 68)">+5V</text>
<text x="233.6" y="72">MOSI</text>
<text x="250.5" y="66.1">JP3</text>
<text x="24.8" y="75.9">SS</text>
<text x="24.8" y="74">CS2</text>
<text x="119.8" y="76.6">X4-2</text>
<text x="119.8" y="72.7">X4-3</text>
<text x="169.3" y="75.9">GPIO7</text>
<text x="169.3" y="74">GPIO6</text>
<text x="201" y="74">CS2</text>
<text x="258.4" y="74">GND</text>
<text x="41.7" y="83.4">JP10</text>
<text x="111.9" y="83.9">GND</text>
<text x="145.6" y="79.9">GND</text>
<text x="226.7" y="79.9">GND</text>
<text x="250.5" y="83.9">INT1</text>
<text x="258.4" y="79.9" transform="rotate(-90 258.4 79.9)">+5V</text>
<text x="263.3" y="79.4">INT</text>
<text x="276.2" y="79.9" transform="rotate(-90 276.2 79.9)">+5V</text>
<text x="283.8" y="83.9">INT2</text>
<text x="24.8" y="87.8">I2C_SDA</text>
<text x="24.8" y="85.8">I2C_SCL</text>
<text x="24.8" y="89.8">UART_RX</text>
<text x="137.6" y="87.8">CH2</text>
<text x="145.6" y="85.8" transform="rotate(-90 145.6 85.8)">+5V</text>
<text x="150.5" y="85.3">CH2</text>
<text x="182.2" y="87.3">GPIO_GND</text>
<text x="201" y="89.8">I2C_SDA</text>
<text x="201" y="87.8">I2C_SCL</text>
<text x="210.9" y="85.8" transform="rotate(-90 210.9 85.8)">+5V</text>
<text x="221.7" y="85.2">I2C</text>
<text x="24.8" y="95.7">JP2</text>
<text x="24.8" y="93.8">JP1</text>
<text x="24.8" y="91.8">UART_TX</text>
<text x="258.4" y="91.8">GND</text>
<text x="276.2" y="91.8">GND</text>
<text x="24.8" y="97.7">JP3</text>
<text x="24.8" y="101.7">INT2</text>
<text x="24.8" y="99.7">INT1</text>
<text x="145.6" y="97.7">GND</text>
<text x="210.9" y="99.7">GND</text>
<text x="250.5" y="99.7">MISO</text>
<text x="250.5" y="101.7">SCK</text>
<text x="263.3" y="97.2">SPI_SLAVE</text>
<text x="276.2" y="97.7" transform="rotate(-90 276.2 97.7)">+5V</text>
<text x="283.1" y="101.7">MOSI</text>
<text x="24.8" y="107.6">RELE3</text>
<text x="24.8" y="105.6">RELE2</text>
<text x="24.8" y="103.7">RELE1</text>
<text x="137.6" y="105.6">CH3</text>
<text x="145.6" y="103.7" transform="rotate(-90 145.6 103.7)">+5V</text>
<text x="150.5" y="103.2">CH3</text>
<text x="212.8" y="105.6" transform="rotate(-90 212.8 105.6)">+5V</text>
<text x="250.5" y="103.7">SS</text>
<text x="24.8" y="111.6">S_LED2</text>
<text x="24.8" y="109.6">S_LED1</text>
<text x="24.8" y="113.5">EXTRA0</text>
<text x="58.5" y="113.5">EXTRA0</text>
<text x="75.3" y="111.1">JP12</text>
<text x="177.2" y="109.6">GND</text>
<text x="201" y="109.6">UART_TX</text>
<text x="201" y="111.6">UART_RX</text>
<text x="276.2" y="109.6">GND</text>
<text x="24.8" y="115.5">EXTRA1</text>
<text x="24.8" y="117.5">EXTRA2</text>
<text x="24.8" y="119.5">EXTRA3</text>
<text x="58.5" y="115.5">EXTRA1</text>
<text x="58.5" y="117.5">EXTRA2</text>
<text x="58.5" y="119.5">EXTRA3</text>
<text x="145.6" y="115.5">GND</text>
<text x="212.8" y="119.5">GND</text>
<text x="217.8" y="117.4">UART</text>
<text x="24.8" y="121.5">EXTRA4</text>
<text x="24.8" y="123.4">EXTRA5</text>
<text x="24.8" y="125.4">EXTRA6</text>
<text x="58.5" y="121.5">EXTRA4</text>
<text x="58.5" y="123.4">EXTRA5</text>
<text x="58.5" y="125.4">EXTRA6</text>
<text x="137.6" y="123.4">PWM0</text>
<text x="145.6" y="121.5" transform="rotate(-90 145.6 121.5)">+5V</text>
<text x="150.5" y="121">SERVO1</text>
<text x="169.3" y="125.4">IBUST_TX</text>
<text x="182.2" y="124.3">R31</text>
<text x="207.1" y="125.4">IBUST</text>
<text x="24.8" y="127.4">EXTRA7</text>
<text x="24.8" y="129.4">EXTRA8</text>
<text x="24.8" y="131.4">EXTRA9</text>
<text x="58.5" y="127.4">EXTRA7</text>
<text x="58.5" y="129.4">EXTRA8</text>
<text x="58.5" y="131.4">EXTRA9</text>
<text x="106" y="131.4">IBUS_TX</text>
<text x="113.9" y="129.4" transform="rotate(-90 113.9 129.4)">+5V</text>
<text x="118.8" y="128.9">IBUS_OUT</text>
<text x="182.2" y="128">160E</text>
<text x="194" y="128.9">JP4</text>
<text x="238.6" y="130.9">IC1</text>
<text x="273.2" y="130.9">JP5</text>
<text x="24.8" y="133.3">EXTRA10</text>
<text x="58.5" y="133.3">EXTRA10</text>
<text x="145.6" y="133.3">GND</text>
<text x="169.3" y="133.3">IBUST_RX</text>
<text x="182.2" y="135.9">160E</text>
<text x="182.2" y="132.2">R32</text>
<text x="194" y="137.3">IBUST_JP</text>
<text x="222.7" y="133.3" transform="rotate(-90 222.7 133.3)">+12V</text>
<text x="238.6" y="132.8">7805T</text>
<text x="268.3" y="133.3" transform="rotate(-90 268.3 133.3)">+5V</text>
<text x="113.9" y="141.2">GND</text>
<text x="137.6" y="141.2">PWM2</text>
<text x="145.6" y="139.3" transform="rotate(-90 145.6 139.3)">+5V</text>
<text x="150.5" y="138.8">SERVO2</text>
<text x="225.6" y="142.9">100u</text>
<text x="225.6" y="138.9">C17</text>
<text x="233.8" y="142.9">100n</text>
<text x="233.8" y="139">C16</text>
<text x="257.6" y="142.9">100n</text>
<text x="257.6" y="139">C15</text>
<text x="265.2" y="142.9">100u</text>
<text x="265.2" y="138.9">C18</text>
<text x="273.2" y="139.3">5V POWER</text>
<text x="41.7" y="144.7">JP11</text>
<text x="242.5" y="149.2">GND</text>
<text x="36.7" y="155.1">GND</text>
<text x="145.6" y="151.1">GND</text>
<text x="9" y="163">S_LED1</text>
<text x="32.8" y="163">S_LED2</text>
<text x="80.3" y="165" transform="rotate(-90 80.3 165)">+5V</text>
<text x="83.2" y="166.7">4052</text>
<text x="83.2" y="165">K1</text>
<text x="119.8" y="165.7">X1-6</text>
<text x="159.4" y="165" transform="rotate(-90 159.4 165)">+5V</text>
<text x="162.4" y="166.7">4052</text>
<text x="162.4" y="165">K2</text>
<text x="199" y="165.7">X2-6</text>
<text x="238.6" y="165" transform="rotate(-90 238.6 165)">+5V</text>
<text x="241.5" y="166.7">4052</text>
<text x="241.5" y="165">K3</text>
<text x="278.2" y="165.7">X3-6</text>
<text x="19.7" y="171.9" transform="rotate(-90 19.7 171.9)">R2</text>
<text x="23.5" y="171.9" transform="rotate(-90 23.5 171.9)">1k</text>
<text x="43.5" y="171.9" transform="rotate(-90 43.5 171.9)">R3</text>
<text x="47.2" y="171.9" transform="rotate(-90 47.2 171.9)">1k</text>
<text x="72.3" y="172.9">T1</text>
<text x="98.1" y="169">K1</text>
<text x="119.8" y="173.6">X1-4</text>
<text x="119.8" y="169.6">X1-5</text>
<text x="151.5" y="172.9">T2</text>
<text x="177.2" y="169">K2</text>
<text x="199" y="173.6">X2-4</text>
<text x="199" y="169.6">X2-5</text>
<text x="230.7" y="172.9">T3</text>
<text x="256.4" y="169">K3</text>
<text x="278.2" y="173.6">X3-4</text>
<text x="278.2" y="169.6">X3-5</text>
<text x="56.5" y="178.8">RELE3</text>
<text x="69.4" y="177.7">R4</text>
<text x="72.3" y="174.9">MMBT3904</text>
<text x="119.8" y="179.5">X1-3</text>
<text x="135.7" y="178.8">RELE2</text>
<text x="148.5" y="177.7">R5</text>
<text x="151.5" y="174.9">MMBT3904</text>
<text x="199" y="179.5">X2-3</text>
<text x="214.8" y="178.8">RELE1</text>
<text x="227.7" y="177.7">R6</text>
<text x="230.7" y="174.9">MMBT3904</text>
<text x="278.2" y="179.5">X3-3</text>
<text x="23.7" y="180.4" transform="rotate(-90 23.7 180.4)">LED2</text>
<text x="25.3" y="180.4" transform="rotate(-90 25.3 180.4)">rumena</text>
<text x="47.4" y="180.4" transform="rotate(-90 47.4 180.4)">LED3</text>
<text x="49.1" y="180.4" transform="rotate(-90 49.1 180.4)">rumena</text>
<text x="69.4" y="181.4">10k</text>
<text x="98.1" y="182.8">K1</text>
<text x="119.8" y="183.5">X1-2</text>
<text x="148.5" y="181.4">10k</text>
<text x="177.2" y="182.8">K2</text>
<text x="199" y="183.5">X2-2</text>
<text x="227.7" y="181.4">10k</text>
<text x="256.4" y="182.8">K3</text>
<text x="278.2" y="183.5">X3-2</text>
<text x="18.9" y="186.8">GND</text>
<text x="42.6" y="186.8">GND</text>
<text x="80.3" y="188.7">GND</text>
<text x="119.8" y="187.5">X1-1</text>
<text x="159.4" y="188.7">GND</text>
<text x="199" y="187.5">X2-1</text>
<text x="238.6" y="188.7">GND</text>
<text x="278.2" y="187.5">X3-1</text>
</g>
<g font-size="1.9" fill="#c90d0c">
<text x="220.6" y="88.5">SCL</text>
<text x="220" y="94.4">GND</text>
<text x="220.2" y="92.5">VCC</text>
<text x="220.3" y="90.5">SDA</text>
</g>
<g font-size="1.7" fill="#808080">
<text x="43.9" y="28.2">1</text>
<text x="43.9" y="30.2">2</text>
<text x="43.9" y="32.1">3</text>
<text x="43.9" y="34.1">4</text>
<text x="152.7" y="34.1">1</text>
<text x="184.4" y="34.1">1</text>
<text x="216" y="34.1">1</text>
<text x="222.6" y="34.1">2</text>
<text x="265.5" y="34.1">1</text>
<text x="43.9" y="36.1">5</text>
<text x="43.9" y="38.1">6</text>
<text x="43.9" y="40">7</text>
<text x="152.7" y="36.1">2</text>
<text x="152.7" y="38.1">3</text>
<text x="184.4" y="36.1">2</text>
<text x="184.4" y="38.1">3</text>
<text x="184.4" y="40">4</text>
<text x="216" y="36.1">3</text>
<text x="216" y="38.1">5</text>
<text x="222.6" y="36.1">4</text>
<text x="222.6" y="38.1">6</text>
<text x="265.5" y="36.1">2</text>
<text x="42.9" y="46">10</text>
<text x="43.1" y="48">11</text>
<text x="43.9" y="42">8</text>
<text x="43.9" y="44">9</text>
<text x="184.4" y="42">5</text>
<text x="184.4" y="44">6</text>
<text x="184.4" y="46">7</text>
<text x="184.4" y="48">8</text>
<text x="42.9" y="49.9">12</text>
<text x="42.9" y="51.9">13</text>
<text x="42.9" y="53.9">14</text>
<text x="152.7" y="51.9">1</text>
<text x="152.7" y="53.9">2</text>
<text x="216" y="51.9">1</text>
<text x="216" y="53.9">3</text>
<text x="222.6" y="51.9">2</text>
<text x="222.6" y="53.9">4</text>
<text x="265.5" y="49.9">1</text>
<text x="265.5" y="51.9">2</text>
<text x="42.9" y="55.9">15</text>
<text x="42.9" y="57.9">16</text>
<text x="42.9" y="59.8">17</text>
<text x="152.7" y="55.9">3</text>
<text x="216" y="55.9">5</text>
<text x="222.6" y="55.9">6</text>
<text x="42.9" y="61.8">18</text>
<text x="42.9" y="63.8">19</text>
<text x="42.9" y="65.8">20</text>
<text x="184.4" y="61.8">1</text>
<text x="184.4" y="63.8">2</text>
<text x="184.4" y="65.8">3</text>
<text x="265.5" y="65.8">1</text>
<text x="42.9" y="67.8">21</text>
<text x="42.9" y="69.7">22</text>
<text x="42.9" y="71.7">23</text>
<text x="152.7" y="69.7">1</text>
<text x="152.7" y="71.7">2</text>
<text x="184.4" y="67.8">4</text>
<text x="184.4" y="69.7">5</text>
<text x="184.4" y="71.7">6</text>
<text x="216" y="69.7">1</text>
<text x="216" y="71.7">3</text>
<text x="222.6" y="69.7">2</text>
<text x="222.6" y="71.7">4</text>
<text x="265.5" y="67.8">2</text>
<text x="42.9" y="73.7">24</text>
<text x="42.9" y="75.7">25</text>
<text x="152.7" y="73.7">3</text>
<text x="184.4" y="73.7">7</text>
<text x="184.4" y="75.7">8</text>
<text x="216" y="73.7">5</text>
<text x="222.6" y="73.7">6</text>
<text x="265.5" y="81.6">1</text>
<text x="265.5" y="83.6">3</text>
<text x="272.1" y="81.6">2</text>
<text x="272.1" y="83.6">4</text>
<text x="43.9" y="85.6">1</text>
<text x="43.9" y="87.5">2</text>
<text x="43.9" y="89.5">3</text>
<text x="152.7" y="87.5">1</text>
<text x="152.7" y="89.5">2</text>
<text x="184.4" y="89.5">1</text>
<text x="216" y="89.5">3</text>
<text x="216" y="87.5">4</text>
<text x="265.5" y="85.6">5</text>
<text x="272.1" y="85.6">6</text>
<text x="43.9" y="91.5">4</text>
<text x="43.9" y="93.5">5</text>
<text x="43.9" y="95.5">6</text>
<text x="152.7" y="91.5">3</text>
<text x="184.4" y="91.5">2</text>
<text x="184.4" y="93.5">3</text>
<text x="184.4" y="95.5">4</text>
<text x="216" y="93.5">1</text>
<text x="216" y="91.5">2</text>
<text x="43.9" y="97.4">7</text>
<text x="43.9" y="99.4">8</text>
<text x="43.9" y="101.4">9</text>
<text x="184.4" y="97.4">5</text>
<text x="184.4" y="99.4">6</text>
<text x="184.4" y="101.4">7</text>
<text x="265.5" y="99.4">1</text>
<text x="265.5" y="101.4">3</text>
<text x="272.1" y="99.4">2</text>
<text x="272.1" y="101.4">4</text>
<text x="42.9" y="103.4">10</text>
<text x="42.9" y="107.3">12</text>
<text x="43.1" y="105.4">11</text>
<text x="152.7" y="105.4">1</text>
<text x="152.7" y="107.3">2</text>
<text x="184.4" y="103.4">8</text>
<text x="220" y="107.3">4</text>
<text x="265.5" y="103.4">5</text>
<text x="272.1" y="103.4">6</text>
<text x="42.9" y="109.3">13</text>
<text x="42.9" y="111.3">14</text>
<text x="42.9" y="113.3">15</text>
<text x="77.5" y="113.3">1</text>
<text x="152.7" y="109.3">3</text>
<text x="220" y="113.3">1</text>
<text x="220" y="111.3">2</text>
<text x="220" y="109.3">3</text>
<text x="42.9" y="115.2">16</text>
<text x="42.9" y="117.2">17</text>
<text x="42.9" y="119.2">18</text>
<text x="77.5" y="115.2">2</text>
<text x="77.5" y="117.2">3</text>
<text x="77.5" y="119.2">4</text>
<text x="42.9" y="121.2">19</text>
<text x="42.9" y="123.2">20</text>
<text x="42.9" y="125.1">21</text>
<text x="77.5" y="121.2">5</text>
<text x="77.5" y="123.2">6</text>
<text x="77.5" y="125.1">7</text>
<text x="152.7" y="123.2">1</text>
<text x="152.7" y="125.1">2</text>
<text x="42.9" y="127.1">22</text>
<text x="42.9" y="129.1">23</text>
<text x="42.9" y="131.1">24</text>
<text x="76.6" y="131.1">10</text>
<text x="77.5" y="127.1">8</text>
<text x="77.5" y="129.1">9</text>
<text x="121" y="131.1">1</text>
<text x="152.7" y="127.1">3</text>
<text x="196.2" y="131.1">1</text>
<text x="42.9" y="133.1">25</text>
<text x="76.7" y="133.1">11</text>
<text x="121" y="133.1">2</text>
<text x="121" y="135">3</text>
<text x="196.2" y="133.1">2</text>
<text x="237.4" y="135">1</text>
<text x="240.4" y="135.9">VI</text>
<text x="246.2" y="135.9">VO</text>
<text x="250.7" y="135">3</text>
<text x="275.4" y="133.1">1</text>
<text x="275.4" y="135">2</text>
<text x="152.7" y="141">1</text>
<text x="152.7" y="143">2</text>
<text x="242.9" y="138.7">GND</text>
<text x="244.2" y="140.5" transform="rotate(-90 244.2 140.5)">2</text>
<text x="43.9" y="146.9">1</text>
<text x="152.7" y="144.9">3</text>
<text x="82" y="166.7" transform="rotate(-90 82 166.7)">1</text>
<text x="91.8" y="164.7">S1</text>
<text x="98.3" y="164.7">O1</text>
<text x="161.1" y="166.7" transform="rotate(-90 161.1 166.7)">1</text>
<text x="170.9" y="164.7">S1</text>
<text x="177.5" y="164.7">O1</text>
<text x="240.3" y="166.7" transform="rotate(-90 240.3 166.7)">1</text>
<text x="250.1" y="164.7">S1</text>
<text x="256.7" y="164.7">O1</text>
<text x="82" y="172.1" transform="rotate(-90 82 172.1)">2</text>
<text x="95.8" y="171.3" transform="rotate(-90 95.8 171.3)">P1</text>
<text x="161.1" y="172.1" transform="rotate(-90 161.1 172.1)">2</text>
<text x="175" y="171.3" transform="rotate(-90 175 171.3)">P1</text>
<text x="240.3" y="172.1" transform="rotate(-90 240.3 172.1)">2</text>
<text x="254.1" y="171.3" transform="rotate(-90 254.1 171.3)">P1</text>
<text x="91.8" y="178.6">S2</text>
<text x="98.3" y="178.6">O2</text>
<text x="170.9" y="178.6">S2</text>
<text x="177.5" y="178.6">O2</text>
<text x="250.1" y="178.6">S2</text>
<text x="256.7" y="178.6">O2</text>
<text x="95.8" y="185.1" transform="rotate(-90 95.8 185.1)">P2</text>
<text x="175" y="185.1" transform="rotate(-90 175 185.1)">P2</text>
<text x="254.1" y="185.1" transform="rotate(-90 254.1 185.1)">P2</text>
</g>
<g font-size="1.4" fill="#c90d0c">
<text x="209.5" y="36">SCK</text>
<text x="209.5" y="33.8">MISO</text>
<text x="225.7" y="35.9">MOSI</text>
<text x="225.7" y="34">+5</text>
<text x="209.5" y="38">RESET</text>
<text x="225.7" y="38">GND</text>
<text x="224.3" y="139" transform="rotate(-90 224.3 139)">+</text>
<text x="263.8" y="139" transform="rotate(-90 263.8 139)">+</text>
</g>
</svg>
